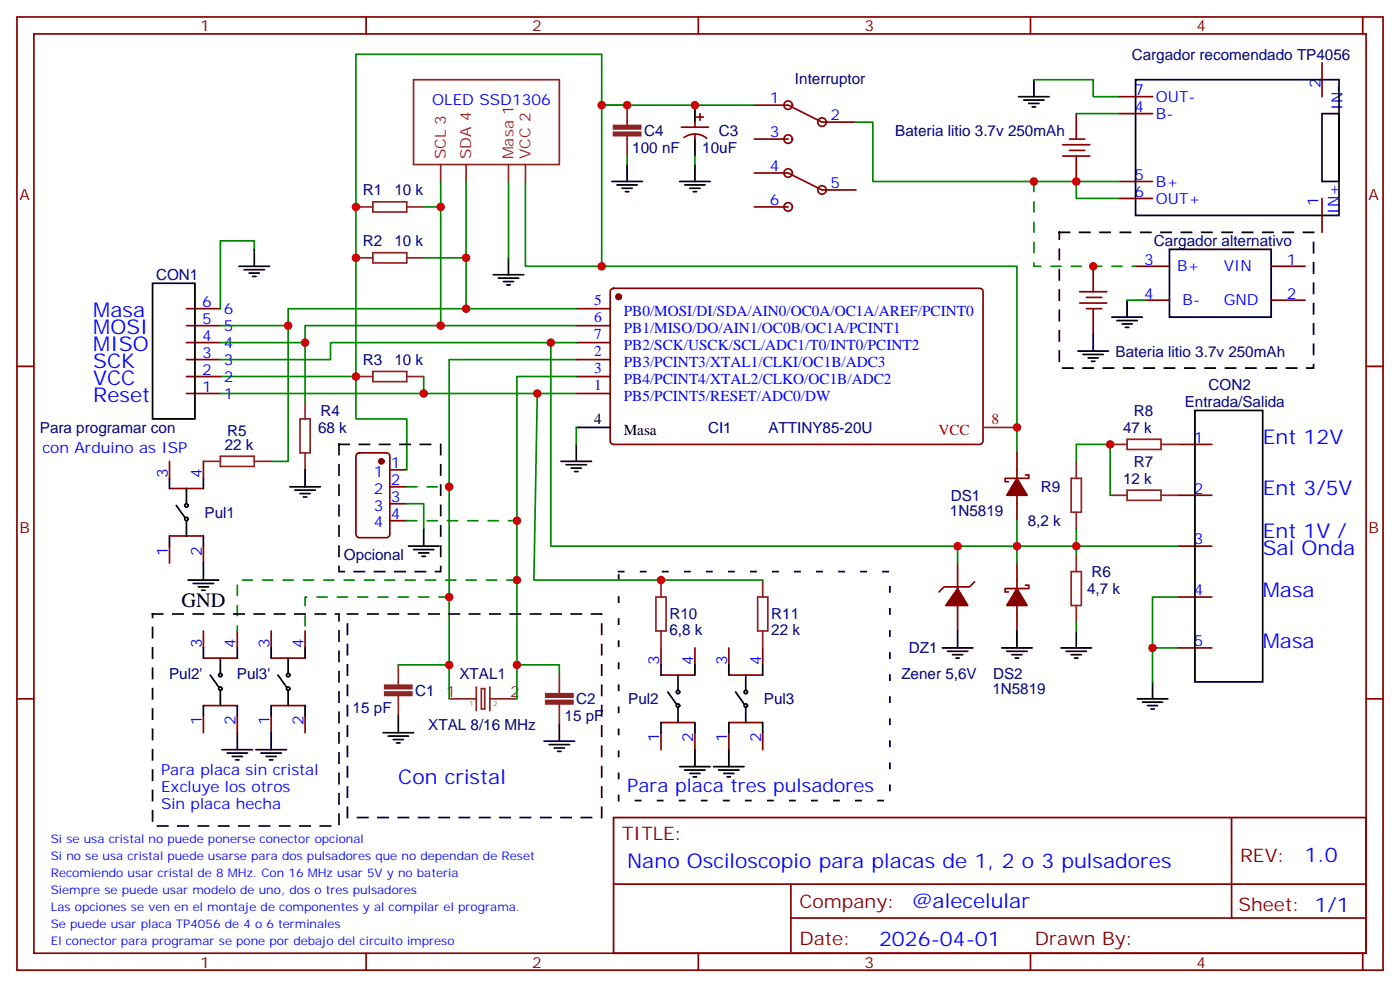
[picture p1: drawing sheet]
<svg xmlns="http://www.w3.org/2000/svg" width="291mm" height="205mm" viewBox="0 0 291 205" stroke-linecap="round" stroke-linejoin="round" font-family="sans-serif">
<g fill="none" stroke="#870000" stroke-width=".35">
<path d="M3.5 3.5h284.4v198.3h-284.4zM7.1 7.1h277.2v191.2h-277.2zM76.2 3.5v3.6M145.3 3.5v3.6M214.5 3.5v3.6M275.2 13.1v7M283.6 3.5v3.6M141.8 26.5h5.7M142.4 28.6a3.8 3.8 0 0 1 4.7 .2M144.6 25.4v1.1M144.6 27.9v1M145 24.3h1.4"/>
<path d="M145.7 23.6v1.4M157 28.9h7M157 21.9h7l7.1 3.5h7.1M157 36h7l7.1 3.5h7.1M221.2 30.1h5.6M221.2 32.5h5.6M222.6 28.9h3.2M222.6 31.3h3.2M224 23.6v5.3M224 32.5v5.2M232.8 20.1h7.1M232.8 37.7h7.1"/>
<path d="M232.8 23.6h7.1M157 43h7M227.5 55.4v5.3M232.8 41.3h7.1M236.4 55.4h7M264.6 55.4h7M275.2 41.3v7M3.5 76.2h3.6M38.8 71.3h7.1M38.8 67.7h7.1M38.8 64.2h7.1M38.8 78.3h7.1"/>
<path d="M38.8 74.8h7.1M119.9 71.3h7.1M119.9 67.7h7.1M119.9 64.2h7.1M119.9 78.3h7.1M119.9 74.8h7.1M127.2 60.2l.5-.2h76.2a.71 .71 0 0 1 .7 .7v31a.76 .76 0 0 1-.7 .7h-76.2a.76 .76 0 0 1-.7-.7v-31zM224.7 63h5.7M224.7 60.7h5.7M226.1 64.2h3.2M226.1 61.9h3.2M227.5 64.2v5.3"/>
<path d="M236.4 62.4h7M264.6 62.4h7M284.3 76.2h3.6M35.3 96v3.5M38.8 81.8h7.1M42.3 96v3.5M74.3 94.4l.5-.2h5.6a.71 .71 0 0 1 .7 .7v16.2a.76 .76 0 0 1-.7 .7h-5.6a.76 .76 0 0 1-.7-.7v-16.2zM81.1 97.7h3.6M119.9 81.8h7.1M211.7 94.2v5.3M213.4 98.8h.7v.7h-4.9v.7h.7M245.2 92.4h7"/>
<path d="M35.3 111.5h7M35.3 101.6h7M35.3 113.6v3.5M42.3 113.6v3.5M81.1 101.2h3.6M81.1 104.8h3.6M81.1 108.3h3.6M199.3 117.1v5.3M211.7 103v5.3M211.7 117.1v5.3M245.2 113.6h7M245.2 103h7"/>
<path d="M42.3 131.2v3.6M42.3 136.9h7.1M49.4 131.2v3.6M56.4 136.9h7.1M56.4 131.2v3.6M63.5 131.2v3.6M137.6 134.8v3.5M144.6 134.8v3.5M151.7 134.8v3.5M158.7 134.8v3.5M199.3 125.9v5.3M202.8 121l-1 1.1h-5.3l-1.1 1"/>
<path d="M211.7 125.9v5.3M213.4 121.7h.7v.7h-4.9v.7h.7M245.2 134.8h7M245.2 124.2h7M3.5 145.3h3.6M42.3 148.9v3.5M42.3 146.8h7.1M49.4 148.9v3.5M56.4 146.8h7.1M56.4 148.9v3.5M63.5 148.9v3.5M137.6 150.3h7"/>
<path d="M137.6 140.4h7M137.6 152.4v3.5M144.6 152.4v3.5M151.7 150.3h7M151.7 140.4h7M151.7 152.4v3.5M158.7 152.4v3.5M284.3 145.3h3.6M127.7 170h156.6v28.3h-156.6zM256.3 170.1v20.8M76.2 198.3v3.5M127.7 183.9h156.5"/>
<path d="M145.3 198.3v3.5M164.6 190.9h119.6M164.6 183.9v14.1M214.5 198.3v3.5M283.6 198.3v3.5"/>
<circle cx="164" cy="36" r=".88"/>
<circle cx="164" cy="28.9" r=".88"/>
<circle cx="164" cy="21.9" r=".88"/>
<circle cx="171.1" cy="25.4" r=".88"/>
<circle cx="171.1" cy="39.5" r=".88"/>
<circle cx="164" cy="43" r=".88"/>
</g>
<g fill="#870000" stroke="#870000" stroke-width=".35">
<path d="M199.3 122.4l2.1 3.5h-4.6z"/>
<path d="M211.7 122.4l2.1 3.5h-4.3z"/>
<path d="M211.7 99.5l2.1 3.5h-4.3z"/>
<circle cx="128.8" cy="61.7" r=".53"/>
<circle cx="79.4" cy="96" r=".53"/>
</g>
<path d="M204.6 88.9h7.1" fill="none" stroke="#f00" stroke-width=".35"/>
<g fill="none" stroke="#000" stroke-width=".35">
<path d="M215.2 16.6v3.5M236.4 16.6h42.3v28.2h-42.3zM127.4 37.7h6.3M128.4 38.5h4.2M129.5 39.2h2.1M130.2 39.9h.7M130.5 34.2v3.5M141.5 37.7h6.3M142.5 38.5h4.3M143.6 39.2h2.1M144.3 39.9h.7M144.6 21.9v3.5"/>
<path d="M144.6 28.9v3.6M144.6 34.2v3.5M212 20.1h6.4M213.1 20.8h4.2M214.1 21.5h2.2M214.8 22.2h.7M275.2 23.6h3.5v14.1h-3.5zM31.7 58.9h8.9v28.2h-8.9zM49.7 55.4h6.4M50.8 56.1h4.2M51.9 56.8h2.1M52.6 57.5h.7"/>
<path d="M52.9 51.9v3.5M102.7 57.2h6.3M103.7 57.9h4.2M104.8 58.6h2.1M105.5 59.3h.7M105.8 53.6v3.6M243.4 51.9h21.2v14.1h-21.2zM224.4 73h6.3M225.4 73.7h4.3M226.5 74.4h2.1M227.2 75.1h.7M227.5 69.5v3.5"/>
<path d="M231.4 66h6.4M232.5 66.7h4.2M233.5 67.4h2.2M234.2 68.1h.7M234.6 62.4v3.6M35.3 99.5v2.1M42.3 99.5v2.1M63.5 97.7v3.5M116.8 96h6.3M117.8 96.7h4.3M118.9 97.4h2.1M119.6 98.1h.7"/>
<path d="M119.9 88.9h7.1M119.9 92.4v3.6M248.7 85.4h14.1v56.4h-14.1zM35.3 111.5v2.1M36.7 105.1l1.8 2.5M38.8 101.6v3.2M38.8 108.3v3.2M42.3 111.5v2.1M42.3 117.1v3.5M60.3 101.2h6.4M61.4 102h4.2M62.4 102.7h2.2"/>
<path d="M63.1 103.4h.8M85 113.6h6.4M86.1 114.3h4.2M87.1 115h2.2M87.8 115.7h.7M88.2 110.1v3.5M39.2 120.6h6.3M40.2 121.4h4.2M41.3 122.1h2.1M42 122.8h.7M42.3 134.8v2.1M45.9 136.9v3.2"/>
<path d="M49.4 134.8v2.1M56.4 134.8v2.1M60 136.9v3.2M63.5 134.8v2.1M137.6 138.3v2.1M144.6 138.3v2.1M151.7 138.3v2.1M158.7 138.3v2.1M196.1 134.8h6.4M197.2 135.5h4.2M198.3 136.2h2.1M199 136.9h.7"/>
<path d="M199.3 131.2v3.6M208.5 134.8h6.3M209.5 135.5h4.3M210.6 136.2h2.1M211.3 136.9h.7M211.7 131.2v3.6M220.8 134.8h6.4M221.9 135.5h4.2M223 136.2h2.1M223.7 136.9h.7M224 131.2v3.6M42.3 146.8v2.1"/>
<path d="M43.7 140.4l1.8 2.5M45.9 143.6v3.2M46.2 155.9h6.4M47.3 156.6h4.2M48.3 157.3h2.1M49 158h.7M49.4 146.8v2.1M49.4 152.4v3.5M53.3 155.9h6.3M54.3 156.6h4.3M55.4 157.3h2.1M56.1 158h.7"/>
<path d="M56.4 146.8v2.1M56.4 152.4v3.5M57.9 140.4l1.7 2.5M60 143.6v3.2M63.5 146.8v2.1M79.7 152.4h6.4M80.8 153.1h4.2M81.8 153.8h2.2M82.5 154.5h.8M82.9 148.9v3.5M113.2 154.2h6.4M114.3 154.9h4.2"/>
<path d="M115.4 155.6h2.1M116.1 156.3h.7M116.4 150.6v3.6M137.6 150.3v2.1M139 143.9l1.8 2.5M141.1 140.4v3.2M141.1 147.1v3.2M141.5 159.5h6.3M144.6 150.3v2.1M144.6 155.9v3.6M148.5 159.5h6.4M151.7 150.3v2.1"/>
<path d="M151.7 155.9v3.6M153.1 143.9l1.8 2.5M155.2 140.4v3.2M155.2 147.1v3.2M158.7 150.3v2.1M236.7 145.3h6.4M237.8 146h4.2M238.8 146.8h2.1M239.5 147.5h.7M239.9 141.8v3.5M142.5 160.2h4.3M143.6 160.9h2.1"/>
<path d="M144.3 161.6h.7M149.6 160.2h4.2M150.6 160.9h2.2M151.3 161.6h.7"/>
<circle cx="38.8" cy="105.1" r=".35"/>
<circle cx="38.8" cy="108" r=".35"/>
<circle cx="45.9" cy="140.4" r=".35"/>
<circle cx="45.9" cy="143.2" r=".35"/>
<circle cx="60" cy="143.2" r=".35"/>
<circle cx="60" cy="140.4" r=".35"/>
<circle cx="141.1" cy="143.9" r=".35"/>
<circle cx="141.1" cy="146.8" r=".35"/>
<circle cx="155.2" cy="146.8" r=".35"/>
<circle cx="155.2" cy="143.9" r=".35"/>
</g>
<g fill="none" stroke="#8c2424" stroke-width=".35">
<path d="M86.1 16.6h30.3v17.6h-30.3zM91.7 34.2v3.5M97 34.2v3.5M105.8 34.2v3.5M109.4 34.2v3.5M130.5 21.9v4.2M130.5 28.2v4.3M74.1 43h3.5M74.1 53.6h3.5M77.6 42h7.1v2.1h-7.1zM77.6 52.6h7.1v2.1h-7.1zM84.7 43h3.5"/>
<path d="M84.7 53.6h3.5M74.1 78.3h3.5M77.6 77.3h7.1v2.1h-7.1zM84.7 78.3h3.5M42.3 96h3.6M45.9 94.9h7v2.1h-7zM52.9 96h3.5M62.4 87.1h2.2v7.1h-2.2zM63.5 83.6v3.5M63.5 94.2v3.5M223 99.5h2.1v7h-2.1zM224 96v3.5"/>
<path d="M231.1 92.4h3.5M234.6 91.4h7.1v2.1h-7.1zM241.7 92.4h3.5M223 118.9h2.1v7h-2.1zM224 106.5v3.6M224 115.4v3.5M231.1 103h3.5M234.6 102h7.1v2.1h-7.1zM241.7 103h3.5M82.9 138.3v4.2M136.5 124.2h2.1v7h-2.1zM137.6 120.6v3.6"/>
<path d="M137.6 131.2v3.6M157.7 124.2h2.1v7h-2.1zM158.7 120.6v3.6M158.7 131.2v3.6M224 125.9v3.6M82.9 144.6v4.3M93.5 145.3h5.6M99.1 142.9v4.9M100.2 143.2h.7v4.3h-.7zM102 145.3h5.6M102 142.9v4.9M116.4 140.1v4.2"/>
<path d="M116.4 146.4v4.2"/>
</g>
<g fill="none" stroke="#008700" stroke-width=".35">
<path d="M215.2 16.6h12.3v3.5h5.3M91.7 37.7v30h28.2M97 37.7v26.5h22.9M105.8 37.7v15.9M109.4 37.7v17.7h102.3v38.8M125.2 21.9h31.8M130.5 32.5v1.7M144.6 32.5v1.7M178.2 25.4h3.5v12.3h42.3M224 23.6h8.8M232.8 37.7h-8.8v3.6h8.8M52.9 51.9v-1.8h-7v14.1"/>
<path d="M88.2 43h3.5M88.2 53.6h8.8M125.2 55.4v-44.1h-51.1v67h-28.2M60 67.7v28.3h-3.6M63.5 71.3v12.3M74.1 78.3v8.8h10.6v10.6M88.2 78.3v3.5h31.7M91.7 67.7h-28.2v3.6h-17.6M97 64.2h-37v3.5h-14.1M114.7 71.3v42.3h130.5M119.9 71.3h-51.1v3.5h-22.9M119.9 74.8h-26.4v63.5"/>
<path d="M119.9 78.3h-12.3v67M234.6 62.4h3.5M45.9 81.8h42.3M111.8 81.8l-.7 38.8h47.6M119.9 88.9v3.5M224 96v-3.6h7.1v10.6M84.7 104.8h3.5v5.3M199.3 113.6v3.5M211.7 108.3v8.8M224 110.1v5.3M82.9 138.3h10.6v7M107.6 138.3h8.8v1.8"/>
<path d="M224 129.5v1.7M245.2 134.8h-5.3v7M245.2 124.2h-5.3v10.6"/>
</g>
<path d="M128.8 118.9h56.4v47.6h-56.4z" fill="none" stroke="#000" stroke-width=".35" stroke-dasharray="1.1 3.5"/>
<g fill="#8c2424" stroke="#8c2424" stroke-width=".35">
<path d="M80.1 143.9h5.6v.7h-5.6z"/>
<path d="M80.1 142.5h5.6v.7h-5.6z"/>
<path d="M113.6 145.7h5.6v.7h-5.6z"/>
<path d="M113.6 144.3h5.6v.7h-5.6z"/>
<path d="M127.7 27.5h5.6v.7h-5.6z"/>
<path d="M127.7 26.1h5.6v.7h-5.6z"/>
</g>
<path d="M215.2 37.7v17.7h21.2M84.7 101.2h8.8M84.7 108.3h22.9M93.5 124.2h-30v7M107.6 120.6h-58.2v10.6" fill="none" stroke="#008700" stroke-width=".35" stroke-dasharray="2.1 2.1"/>
<path d="M220.5 48.3h52.9v28.3h-52.9zM70.6 92.4h21.1v26.5h-21.1zM31.7 127.7h38.9v44.1h-38.9zM72.3 127.7h52.9v42.3h-52.9z" fill="none" stroke="#000" stroke-width=".35" stroke-dasharray="2.1 2.1"/>
<g fill="#c00">
<circle cx="125.2" cy="55.4" r=".88"/>
<circle cx="74.1" cy="43" r=".88"/>
<circle cx="91.7" cy="43" r=".88"/>
<circle cx="97" cy="53.6" r=".88"/>
<circle cx="88.2" cy="81.8" r=".88"/>
<circle cx="91.7" cy="67.7" r=".88"/>
<circle cx="97" cy="64.2" r=".88"/>
<circle cx="60" cy="67.7" r=".88"/>
<circle cx="63.5" cy="71.3" r=".88"/>
<circle cx="93.5" cy="138.3" r=".88"/>
<circle cx="107.6" cy="138.3" r=".88"/>
<circle cx="137.6" cy="120.6" r=".88"/>
<circle cx="231.1" cy="92.4" r=".88"/>
<circle cx="239.9" cy="134.8" r=".88"/>
<circle cx="224" cy="37.7" r=".88"/>
<circle cx="125.2" cy="21.9" r=".88"/>
<circle cx="215.2" cy="37.7" r=".88"/>
<circle cx="227.5" cy="55.4" r=".88"/>
<circle cx="211.7" cy="113.6" r=".88"/>
<circle cx="211.7" cy="88.9" r=".88"/>
<circle cx="199.3" cy="113.6" r=".88"/>
<circle cx="130.5" cy="21.9" r=".88"/>
<circle cx="144.6" cy="21.9" r=".88"/>
<circle cx="224" cy="113.6" r=".88"/>
<circle cx="111.8" cy="81.8" r=".88"/>
<circle cx="74.1" cy="78.3" r=".88"/>
<circle cx="74.1" cy="53.6" r=".88"/>
<circle cx="114.7" cy="71.3" r=".88"/>
<circle cx="93.5" cy="124.2" r=".88"/>
<circle cx="107.6" cy="120.6" r=".88"/>
<circle cx="93.5" cy="101.2" r=".88"/>
<circle cx="107.6" cy="108.3" r=".88"/>
</g>
<g font-size="4.2" fill="#00f">
<text x="19.4" y="66">Masa</text>
<text x="19.4" y="69.5">MOSI</text>
<text x="19.4" y="76.6">SCK</text>
<text x="19.4" y="73">MISO</text>
<text x="19.4" y="83.6">Reset</text>
<text x="19.4" y="80.1">VCC</text>
<text x="262.8" y="92.4">Ent 12V</text>
<text x="262.8" y="103">Ent 3/5V</text>
<text x="262.8" y="111.8">Ent 1V /</text>
<text x="262.8" y="115.4">Sal Onda</text>
<text x="262.8" y="124.2">Masa</text>
<text x="262.8" y="134.8">Masa</text>
<text x="82.9" y="163">Con cristal</text>
<text x="271.5" y="179.3">1.0</text>
<text x="130.5" y="180.6">Nano Osciloscopio para placas de 1, 2 o 3 pulsadores</text>
<text x="189.9" y="188.9">@alecelular</text>
<text x="183" y="196.7">2026-04-01</text>
</g>
<text font-size="4.2" x="37.7" y="126.3">GND</text>
<text font-size="3.9" fill="#00f" x="130.5" y="164.7">Para placa tres pulsadores</text>
<g font-size="3.9" fill="#800">
<text x="129.5" y="174.6">TITLE:</text>
<text x="258.1" y="179.3">REV:</text>
<text x="166.4" y="188.8">Company:</text>
<text x="257.7" y="189.4">Sheet: 1/1</text>
<text x="166.4" y="196.5">Date:</text>
<text x="215.4" y="196.6">Drawn By:</text>
</g>
<g font-size="3.2" fill="#800">
<text x="41.6" y="6.5">1</text>
<text x="110.8" y="6.5">2</text>
<text x="179.9" y="6.5">3</text>
<text x="249.1" y="6.5">4</text>
<text x="4.1" y="41.6">A</text>
<text x="284.9" y="41.6">A</text>
<text x="4.1" y="110.8">B</text>
<text x="284.9" y="110.8">B</text>
<text x="41.6" y="201.3">1</text>
<text x="110.8" y="201.3">2</text>
<text x="179.9" y="201.3">3</text>
<text x="249.1" y="201.3">4</text>
</g>
<g font-size="3.2" fill="#000080">
<text x="165.5" y="17.4">Interruptor</text>
<text x="235.5" y="12.4">Cargador recomendado TP4056</text>
<text x="134.1" y="28.3">C4</text>
<text x="149.6" y="28.2">C3</text>
<text x="186.3" y="28.3">Bateria litio 3.7v 250mAh</text>
<text x="131.6" y="31.8">100 nF</text>
<text x="146.2" y="31.8">10uF</text>
<text x="75.5" y="40.7">R1</text>
<text x="82.1" y="40.7">10 k</text>
<text x="75.5" y="51.2">R2</text>
<text x="82.1" y="51.2">10 k</text>
<text x="240.1" y="51.2">Cargador alternativo</text>
<text x="32.5" y="58.3">CON1</text>
<text x="75.5" y="75.9">R3</text>
<text x="82.1" y="75.9">10 k</text>
<text x="232.2" y="74.2">Bateria litio 3.7v 250mAh</text>
<text x="251.5" y="81.1">CON2</text>
<text x="8.3" y="90">Para programar con</text>
<text x="66.7" y="86.5">R4</text>
<text x="147.4" y="90">CI1</text>
<text x="159.9" y="90">ATTINY85-20U</text>
<text x="236" y="86.5">R8</text>
<text x="246.6" y="84.7">Entrada/Salida</text>
<text x="46.8" y="93.6">22 k</text>
<text x="47.3" y="90.7">R5</text>
<text x="66.2" y="90">68 k</text>
<text x="233.8" y="90">47 k</text>
<text x="233.8" y="100.6">12 k</text>
<text x="236" y="97.1">R7</text>
<text x="42.6" y="107.7">Pul1</text>
<text x="197.7" y="107.2">1N5819</text>
<text x="197.9" y="104.2">DS1</text>
<text x="216.6" y="102.4">R9</text>
<text x="213.9" y="109.4">8,2 k</text>
<text x="71.6" y="116.5">Opcional</text>
<text x="226.2" y="123.5">4,7 k</text>
<text x="227.2" y="120">R6</text>
<text x="139.3" y="128.8">R10</text>
<text x="160.5" y="128.8">R11</text>
<text x="139.3" y="132.1">6,8 k</text>
<text x="160.5" y="132.1">22 k</text>
<text x="189.2" y="135.9">DZ1</text>
<text x="35.2" y="141.2">Pul2'</text>
<text x="49.3" y="141.2">Pul3'</text>
<text x="95.6" y="141.2">XTAL1</text>
<text x="187.6" y="141.2">Zener 5,6V</text>
<text x="206.7" y="141.2">DS2</text>
<text x="73.4" y="148.2">15 pF</text>
<text x="86.4" y="144.7">C1</text>
<text x="119.9" y="146.5">C2</text>
<text x="130.8" y="146.5">Pul2</text>
<text x="159" y="146.5">Pul3</text>
<text x="206.5" y="144.3">1N5819</text>
<text x="89.1" y="151.8">XTAL 8/16 MHz</text>
<text x="117.5" y="150">15 pF</text>
</g>
<g font-size="3.2" fill="#00f">
<text x="90" y="21.9">OLED SSD1306</text>
<text x="160.3" y="21.5">1</text>
<text x="236.1" y="19.8">7</text>
<text x="236.1" y="23.3">4</text>
<text x="240.6" y="21.2">OUT-</text>
<text x="274.8" y="18.3" transform="rotate(-90 274.8 18.3)">2</text>
<text x="279.4" y="22.8" transform="rotate(-90 279.4 22.8)">IN-</text>
<text x="160.3" y="28.6">3</text>
<text x="172.9" y="25">2</text>
<text x="240.6" y="24.7">B-</text>
<text x="160.3" y="35.6">4</text>
<text x="172.9" y="39.2">5</text>
<text x="236.1" y="40.9">6</text>
<text x="236.1" y="37.4">5</text>
<text x="240.6" y="38.8">B+</text>
<text x="160.3" y="42.7">6</text>
<text x="240.6" y="42.3">OUT+</text>
<text x="274.5" y="42.9" transform="rotate(-90 274.5 42.9)">1</text>
<text x="278.7" y="44.4" transform="rotate(-90 278.7 44.4)">IN+</text>
<text x="238.1" y="55">3</text>
<text x="245" y="56.4">B+</text>
<text x="254.7" y="56.4">VIN</text>
<text x="267.9" y="55">1</text>
<text x="42.1" y="63.9">6</text>
<text x="46.6" y="65.3">6</text>
<text x="123.6" y="63.5">5</text>
<text x="129.8" y="65.8">PB0/MOSI/DI/SDA/AIN0/OC0A/OC1A/AREF/PCINT0</text>
<text x="238.1" y="62.1">4</text>
<text x="246.2" y="63.5">B-</text>
<text x="254.7" y="63.5">GND</text>
<text x="267.9" y="62.1">2</text>
<text x="42.1" y="70.9">4</text>
<text x="42.1" y="67.4">5</text>
<text x="46.6" y="68.8">5</text>
<text x="123.6" y="70.6">7</text>
<text x="123.6" y="67">6</text>
<text x="129.8" y="69.3">PB1/MISO/DO/AIN1/OC0B/OC1A/PCINT1</text>
<text x="42.1" y="78">2</text>
<text x="42.1" y="74.4">3</text>
<text x="46.6" y="75.8">3</text>
<text x="46.6" y="72.3">4</text>
<text x="123.6" y="77.6">3</text>
<text x="123.6" y="74.1">2</text>
<text x="129.8" y="72.8">PB2/SCK/USCK/SCL/ADC1/T0/INT0/PCINT2</text>
<text x="129.8" y="76.4">PB3/PCINT3/XTAL1/CLKI/OC1B/ADC3</text>
<text x="42.1" y="81.5">1</text>
<text x="46.6" y="82.9">1</text>
<text x="46.6" y="79.4">2</text>
<text x="123.6" y="81.1">1</text>
<text x="129.8" y="79.9">PB4/PCINT4/XTAL2/CLKO/OC1B/ADC2</text>
<text x="129.8" y="83.4">PB5/PCINT5/RESET/ADC0/DW</text>
<text x="8.8" y="94.2">con Arduino as ISP</text>
<text x="248.5" y="92.1">1</text>
<text x="34.9" y="99.5" transform="rotate(-90 34.9 99.5)">3</text>
<text x="42" y="99.5" transform="rotate(-90 42 99.5)">4</text>
<text x="77.8" y="99.1">1</text>
<text x="81.3" y="97.4">1</text>
<text x="81.3" y="100.9">2</text>
<text x="77.8" y="102.7">2</text>
<text x="77.8" y="106.2">3</text>
<text x="81.3" y="104.4">3</text>
<text x="81.3" y="108">4</text>
<text x="248.5" y="102.7">2</text>
<text x="77.8" y="109.7">4</text>
<text x="248.5" y="113.2">3</text>
<text x="34.9" y="115.6" transform="rotate(-90 34.9 115.6)">1</text>
<text x="42" y="115.6" transform="rotate(-90 42 115.6)">2</text>
<text x="248.5" y="123.8">4</text>
<text x="42" y="134.8" transform="rotate(-90 42 134.8)">3</text>
<text x="49" y="134.8" transform="rotate(-90 49 134.8)">4</text>
<text x="56.1" y="134.8" transform="rotate(-90 56.1 134.8)">3</text>
<text x="63.1" y="134.8" transform="rotate(-90 63.1 134.8)">4</text>
<text x="248.5" y="134.4">5</text>
<text x="137.2" y="138.3" transform="rotate(-90 137.2 138.3)">3</text>
<text x="144.3" y="138.3" transform="rotate(-90 144.3 138.3)">4</text>
<text x="151.3" y="138.3" transform="rotate(-90 151.3 138.3)">3</text>
<text x="158.4" y="138.3" transform="rotate(-90 158.4 138.3)">4</text>
<text x="42" y="150.9" transform="rotate(-90 42 150.9)">1</text>
<text x="49" y="150.9" transform="rotate(-90 49 150.9)">2</text>
<text x="56.1" y="150.9" transform="rotate(-90 56.1 150.9)">1</text>
<text x="63.1" y="150.9" transform="rotate(-90 63.1 150.9)">2</text>
<text x="137.2" y="154.4" transform="rotate(-90 137.2 154.4)">1</text>
<text x="144.3" y="154.4" transform="rotate(-90 144.3 154.4)">2</text>
<text x="151.3" y="154.4" transform="rotate(-90 151.3 154.4)">1</text>
<text x="158.4" y="154.4" transform="rotate(-90 158.4 154.4)">2</text>
<text x="33.5" y="161.2">Para placa sin cristal</text>
<text x="33.5" y="164.7">Excluye los otros</text>
<text x="33.5" y="168.3">Sin placa hecha</text>
</g>
<g font-size="3.2" fill="#8d2323">
<text x="92.8" y="33.2" transform="rotate(-90 92.8 33.2)">SCL 3</text>
<text x="98.1" y="33.2" transform="rotate(-90 98.1 33.2)">SDA 4</text>
<text x="106.9" y="33.2" transform="rotate(-90 106.9 33.2)">Masa 1</text>
<text x="110.4" y="33.2" transform="rotate(-90 110.4 33.2)">VCC 2</text>
<text x="92.9" y="145">1</text>
<text x="106.2" y="145">2</text>
</g>
<g font-size="3.2">
<text x="123.6" y="88.2">4</text>
<text x="129.8" y="90.5">Masa</text>
</g>
<g font-size="3.2" fill="#f00">
<text x="206.4" y="88.2">8</text>
<text x="195.3" y="90.5">VCC</text>
</g>
<g font-size="2.5" fill="#00f">
<text x="10.6" y="175.3">Si se usa cristal no puede ponerse conector opcional</text>
<text x="10.6" y="178.9">Si no se usa cristal puede usarse para dos pulsadores que no dependan de Reset</text>
<text x="10.6" y="182.4">Recomiendo usar cristal de 8 MHz. Con 16 MHz usar 5V y no bateria</text>
<text x="10.6" y="185.9">Siempre se puede usar modelo de uno, dos o tres pulsadores</text>
<text x="10.6" y="189.4">Las opciones se ven en el montaje de componentes y al compilar el programa.</text>
<text x="10.6" y="193">Se puede usar placa TP4056 de 4 o 6 terminales</text>
<text x="10.6" y="196.5">El conector para programar se pone por debajo del circuito impreso</text>
</g>
<g font-size="1.4" fill="#238d23">
<text x="97.7" y="146.8">1</text>
<text x="102.7" y="146.8">2</text>
</g>
</svg>
